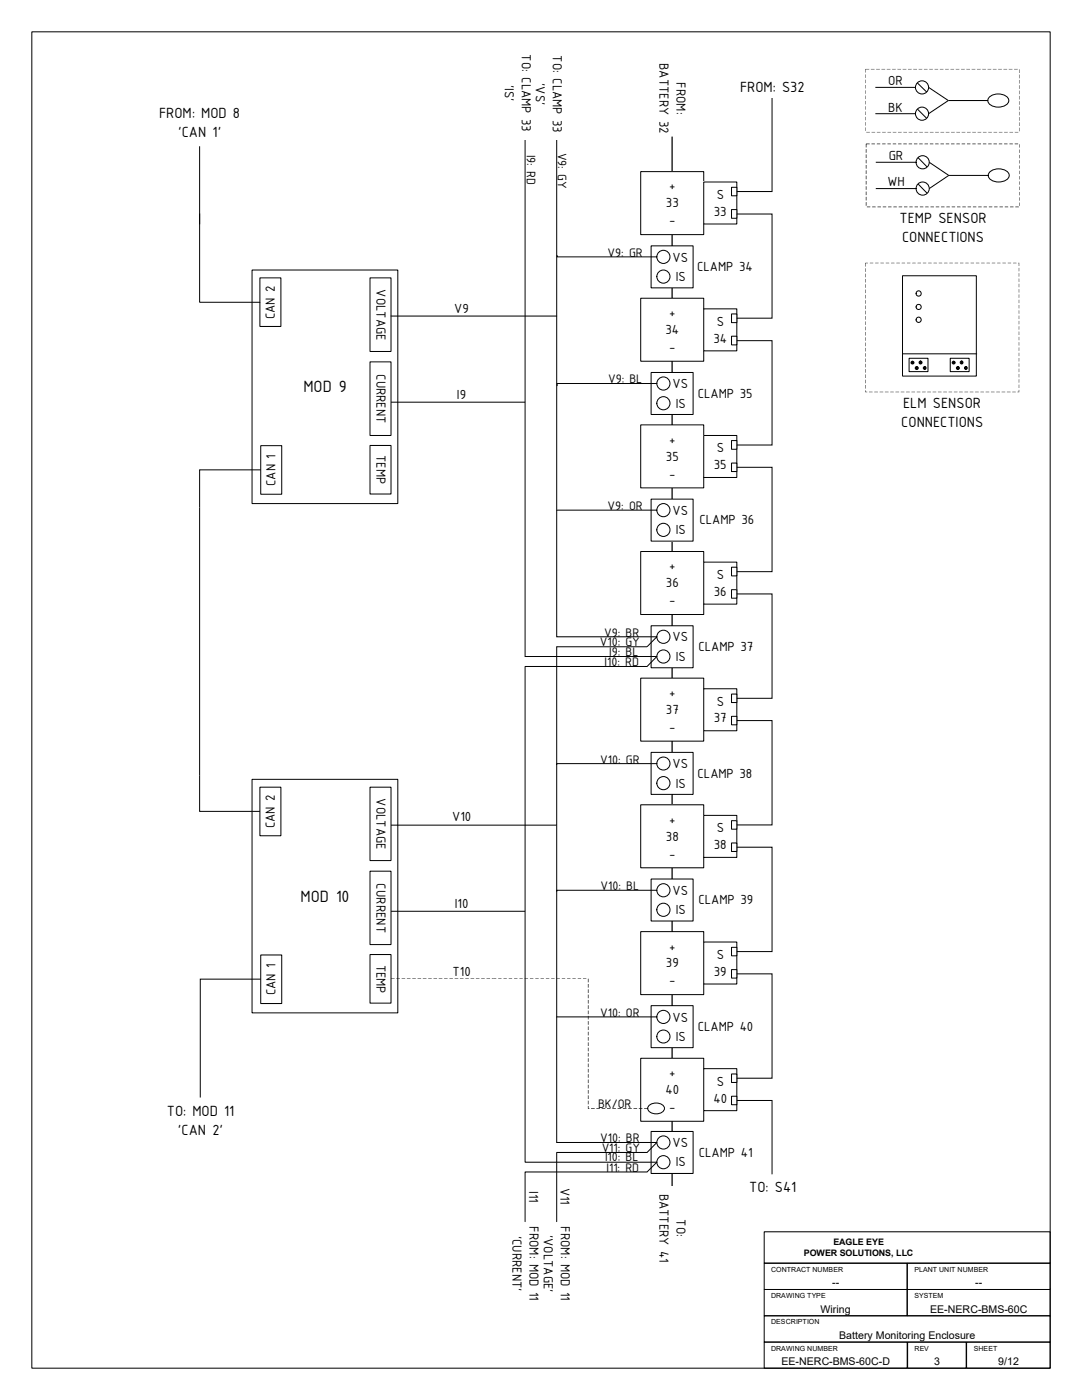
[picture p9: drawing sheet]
<svg xmlns="http://www.w3.org/2000/svg" width="216mm" height="279mm" viewBox="0 0 216 279" stroke-linecap="round" stroke-linejoin="round" font-family="sans-serif">
<path d="M134.1 27.3v209.4" fill="none" stroke="#000" stroke-width=".25"/>
<path d="M127.8 34.2h12.6v12.6h-12.6z" fill="#fff"/>
<path d="M127.8 34.2h12.6v12.6h-12.6z" fill="none" stroke="#000" stroke-width=".2"/>
<path d="M140.4 36.3h6.6v8.4h-6.6z" fill="#fff"/>
<path d="M140.4 36.3h6.6v8.4h-6.6z" fill="none" stroke="#000" stroke-width=".2"/>
<path d="M146 37.4h1v1.7h-1z" fill="#fff"/>
<path d="M146 37.4h1v1.7h-1z" fill="none" stroke="#000" stroke-width=".2"/>
<path d="M146 41.8h1v1.8h-1z" fill="#fff"/>
<path d="M146 41.8h1v1.8h-1z" fill="none" stroke="#000" stroke-width=".2"/>
<path d="M127.8 59.5h12.6v12.6h-12.6z" fill="#fff"/>
<path d="M127.8 59.5h12.6v12.6h-12.6z" fill="none" stroke="#000" stroke-width=".2"/>
<path d="M129.9 49.1h8.4v8.3h-8.4z" fill="#fff"/>
<path d="M129.9 49.1h8.4v8.3h-8.4z" fill="none" stroke="#000" stroke-width=".2"/>
<circle cx="132.4" cy="51.3" r="1.31" fill="#fff"/>
<circle cx="132.4" cy="51.3" r="1.31" fill="none" stroke="#000" stroke-width=".2"/>
<circle cx="132.4" cy="55.2" r="1.31" fill="#fff"/>
<circle cx="132.4" cy="55.2" r="1.31" fill="none" stroke="#000" stroke-width=".2"/>
<path d="M140.4 61.6h6.6v8.4h-6.6z" fill="#fff"/>
<path d="M140.4 61.6h6.6v8.4h-6.6z" fill="none" stroke="#000" stroke-width=".2"/>
<path d="M146 62.7h1v1.7h-1z" fill="#fff"/>
<path d="M146 62.7h1v1.7h-1z" fill="none" stroke="#000" stroke-width=".2"/>
<path d="M146 67.1h1v1.7h-1z" fill="#fff"/>
<path d="M146 67.1h1v1.7h-1z" fill="none" stroke="#000" stroke-width=".2"/>
<path d="M127.8 84.8h12.6v12.6h-12.6z" fill="#fff"/>
<path d="M127.8 84.8h12.6v12.6h-12.6z" fill="none" stroke="#000" stroke-width=".2"/>
<path d="M129.9 74.3h8.4v8.4h-8.4z" fill="#fff"/>
<path d="M129.9 74.3h8.4v8.4h-8.4z" fill="none" stroke="#000" stroke-width=".2"/>
<circle cx="132.4" cy="76.5" r="1.31" fill="#fff"/>
<circle cx="132.4" cy="76.5" r="1.31" fill="none" stroke="#000" stroke-width=".2"/>
<circle cx="132.4" cy="80.5" r="1.31" fill="#fff"/>
<circle cx="132.4" cy="80.5" r="1.31" fill="none" stroke="#000" stroke-width=".2"/>
<path d="M140.4 86.9h6.6v8.4h-6.6z" fill="#fff"/>
<path d="M140.4 86.9h6.6v8.4h-6.6z" fill="none" stroke="#000" stroke-width=".2"/>
<path d="M146 87.9h1v1.8h-1z" fill="#fff"/>
<path d="M146 87.9h1v1.8h-1z" fill="none" stroke="#000" stroke-width=".2"/>
<path d="M146 92.4h1v1.7h-1z" fill="#fff"/>
<path d="M146 92.4h1v1.7h-1z" fill="none" stroke="#000" stroke-width=".2"/>
<path d="M127.8 110.1h12.6v12.5h-12.6z" fill="#fff"/>
<path d="M127.8 110.1h12.6v12.5h-12.6z" fill="none" stroke="#000" stroke-width=".2"/>
<path d="M129.9 99.6h8.4v8.4h-8.4z" fill="#fff"/>
<path d="M129.9 99.6h8.4v8.4h-8.4z" fill="none" stroke="#000" stroke-width=".2"/>
<circle cx="132.4" cy="101.8" r="1.31" fill="#fff"/>
<circle cx="132.4" cy="101.8" r="1.31" fill="none" stroke="#000" stroke-width=".2"/>
<circle cx="132.4" cy="105.7" r="1.31" fill="#fff"/>
<circle cx="132.4" cy="105.7" r="1.31" fill="none" stroke="#000" stroke-width=".2"/>
<path d="M140.4 112.2h6.6v8.4h-6.6z" fill="#fff"/>
<path d="M140.4 112.2h6.6v8.4h-6.6z" fill="none" stroke="#000" stroke-width=".2"/>
<path d="M146 113.2h1v1.7h-1z" fill="#fff"/>
<path d="M146 113.2h1v1.7h-1z" fill="none" stroke="#000" stroke-width=".2"/>
<path d="M146 117.7h1v1.7h-1z" fill="#fff"/>
<path d="M146 117.7h1v1.7h-1z" fill="none" stroke="#000" stroke-width=".2"/>
<path d="M127.8 135.3h12.6v12.6h-12.6z" fill="#fff"/>
<path d="M127.8 135.3h12.6v12.6h-12.6z" fill="none" stroke="#000" stroke-width=".2"/>
<path d="M129.9 124.9h8.4v8.4h-8.4z" fill="#fff"/>
<path d="M129.9 124.9h8.4v8.4h-8.4z" fill="none" stroke="#000" stroke-width=".2"/>
<circle cx="132.4" cy="127.1" r="1.31" fill="#fff"/>
<circle cx="132.4" cy="127.1" r="1.31" fill="none" stroke="#000" stroke-width=".2"/>
<circle cx="132.4" cy="131" r="1.31" fill="#fff"/>
<circle cx="132.4" cy="131" r="1.31" fill="none" stroke="#000" stroke-width=".2"/>
<path d="M140.4 137.5h6.6v8.3h-6.6z" fill="#fff"/>
<path d="M140.4 137.5h6.6v8.3h-6.6z" fill="none" stroke="#000" stroke-width=".2"/>
<path d="M146 138.5h1v1.7h-1z" fill="#fff"/>
<path d="M146 138.5h1v1.7h-1z" fill="none" stroke="#000" stroke-width=".2"/>
<path d="M146 143h1v1.7h-1z" fill="#fff"/>
<path d="M146 143h1v1.7h-1z" fill="none" stroke="#000" stroke-width=".2"/>
<path d="M127.8 160.6h12.6v12.6h-12.6z" fill="#fff"/>
<path d="M127.8 160.6h12.6v12.6h-12.6z" fill="none" stroke="#000" stroke-width=".2"/>
<path d="M129.9 150.2h8.4v8.3h-8.4z" fill="#fff"/>
<path d="M129.9 150.2h8.4v8.3h-8.4z" fill="none" stroke="#000" stroke-width=".2"/>
<circle cx="132.4" cy="152.4" r="1.3" fill="#fff"/>
<circle cx="132.4" cy="152.4" r="1.3" fill="none" stroke="#000" stroke-width=".2"/>
<circle cx="132.4" cy="156.3" r="1.31" fill="#fff"/>
<circle cx="132.4" cy="156.3" r="1.31" fill="none" stroke="#000" stroke-width=".2"/>
<path d="M140.4 162.7h6.6v8.4h-6.6z" fill="#fff"/>
<path d="M140.4 162.7h6.6v8.4h-6.6z" fill="none" stroke="#000" stroke-width=".2"/>
<path d="M146 163.8h1v1.7h-1z" fill="#fff"/>
<path d="M146 163.8h1v1.7h-1z" fill="none" stroke="#000" stroke-width=".2"/>
<path d="M146 168.2h1v1.7h-1z" fill="#fff"/>
<path d="M146 168.2h1v1.7h-1z" fill="none" stroke="#000" stroke-width=".2"/>
<path d="M127.8 185.9h12.6v12.6h-12.6z" fill="#fff"/>
<path d="M127.8 185.9h12.6v12.6h-12.6z" fill="none" stroke="#000" stroke-width=".2"/>
<path d="M129.9 175.4h8.4v8.4h-8.4z" fill="#fff"/>
<path d="M129.9 175.4h8.4v8.4h-8.4z" fill="none" stroke="#000" stroke-width=".2"/>
<circle cx="132.4" cy="177.7" r="1.31" fill="#fff"/>
<circle cx="132.4" cy="177.7" r="1.31" fill="none" stroke="#000" stroke-width=".2"/>
<circle cx="132.4" cy="181.6" r="1.31" fill="#fff"/>
<circle cx="132.4" cy="181.6" r="1.31" fill="none" stroke="#000" stroke-width=".2"/>
<path d="M140.4 188h6.6v8.4h-6.6z" fill="#fff"/>
<path d="M140.4 188h6.6v8.4h-6.6z" fill="none" stroke="#000" stroke-width=".2"/>
<path d="M146 189.1h1v1.7h-1z" fill="#fff"/>
<path d="M146 189.1h1v1.7h-1z" fill="none" stroke="#000" stroke-width=".2"/>
<path d="M146 193.5h1v1.7h-1z" fill="#fff"/>
<path d="M146 193.5h1v1.7h-1z" fill="none" stroke="#000" stroke-width=".2"/>
<path d="M127.8 211.2h12.6v12.6h-12.6z" fill="#fff"/>
<path d="M127.8 211.2h12.6v12.6h-12.6z" fill="none" stroke="#000" stroke-width=".2"/>
<path d="M129.9 200.7h8.4v8.4h-8.4z" fill="#fff"/>
<path d="M129.9 200.7h8.4v8.4h-8.4z" fill="none" stroke="#000" stroke-width=".2"/>
<circle cx="132.4" cy="202.9" r="1.31" fill="#fff"/>
<circle cx="132.4" cy="202.9" r="1.31" fill="none" stroke="#000" stroke-width=".2"/>
<circle cx="132.4" cy="206.9" r="1.3" fill="#fff"/>
<circle cx="132.4" cy="206.9" r="1.3" fill="none" stroke="#000" stroke-width=".2"/>
<path d="M140.4 213.3h6.6v8.4h-6.6z" fill="#fff"/>
<path d="M140.4 213.3h6.6v8.4h-6.6z" fill="none" stroke="#000" stroke-width=".2"/>
<path d="M146 214.3h1v1.7h-1z" fill="#fff"/>
<path d="M146 214.3h1v1.7h-1z" fill="none" stroke="#000" stroke-width=".2"/>
<path d="M146 218.8h1v1.7h-1z" fill="#fff"/>
<path d="M146 218.8h1v1.7h-1z" fill="none" stroke="#000" stroke-width=".2"/>
<path d="M129.9 225.8h8.4v8.4h-8.4z" fill="#fff"/>
<path d="M129.9 225.8h8.4v8.4h-8.4z" fill="none" stroke="#000" stroke-width=".2"/>
<circle cx="132.4" cy="228" r="1.31" fill="#fff"/>
<circle cx="132.4" cy="228" r="1.31" fill="none" stroke="#000" stroke-width=".2"/>
<circle cx="132.4" cy="231.9" r="1.31" fill="#fff"/>
<circle cx="132.4" cy="231.9" r="1.31" fill="none" stroke="#000" stroke-width=".2"/>
<path d="M50.3 53.9h29.1v46.6h-29.1z" fill="#fff"/>
<path d="M50.3 53.9h29.1v46.6h-29.1zM73.8 55.5h4.2v14.6h-4.2zM73.8 72.2h4.2v14.7h-4.2zM73.8 88.9h4.2v9.7h-4.2z" fill="none" stroke="#000" stroke-width=".2"/>
<path d="M50.3 155.5h29.1v46.6h-29.1z" fill="#fff"/>
<g fill="none" stroke="#000" stroke-width=".2">
<path d="M154.1 19.6v18.6h-7.1M39.8 29.3v15.4M104.8 27.9v103.1h26.3l-2 2h-24.3v98.9h26.3l-2 2h-24.3v9.9M111.1 27.9v99.2h20l-2 2h-18v98.9h20l-2 2h-18v13.8M39.8 42.6v17.7h12.1M51.9 55.5h4.1v9.7h-4.1zM111.2 50.9v.4h19.9M147 42.7h7.1v20.8h-7.1M78 63.1h33.1M131.1 76.5h-19.9v.5M147 68h7.1v20.8h-7.1M52 88.9h4.2v9.7h-4.2z"/>
<path d="M52 93.8h-12.2v68.1h12.1M78 80.3h26.8M147 93.3h7.1v20.8h-7.1M111.2 101.8h19.9M147 118.5h7.1v20.9h-7.1M50.3 155.5h29.1v46.6h-29.1zM51.9 157.1h4.1v9.7h-4.1zM73.8 157.1h4.2v14.6h-4.2zM131.1 152.4h-20v.3M147 143.8h7.1v20.8h-7.1M73.8 173.9h4.2v14.6h-4.2zM78 164.7h33.1"/>
<path d="M131.1 177.7h-20v.3M147 169.1h7.1v20.8h-7.1M52 190.6h4.2v9.7h-4.2zM52 195.4h-12v23.6M73.8 190.5h4.2v9.7h-4.2zM78 181.9h26.8M147 194.4h7.1v20.8h-7.1M111.1 202.9h20M147 219.6h7.1v14.8"/>
</g>
<path d="M197.4 19.4a2.7 2.7 0 0 1 3.8 .3 1.38 1.38 0 0 1-1.5 1.6 2.15 2.15 0 0 1-2.6-1.2z" fill-rule="evenodd" fill="#fff"/>
<path d="M197.4 19.4a2.7 2.7 0 0 1 3.8 .3 1.38 1.38 0 0 1-1.5 1.6 2.15 2.15 0 0 1-2.6-1.2z" fill="none" stroke="#000" stroke-width=".2"/>
<circle cx="184" cy="17.4" r="1.31" fill="#fff"/>
<g fill="none" stroke="#000" stroke-width=".2">
<path d="M183 16.6l1.9 1.8"/>
<circle cx="184" cy="17.4" r="1.31"/>
</g>
<circle cx="184" cy="22.7" r="1.31" fill="#fff"/>
<g fill="none" stroke="#000" stroke-width=".2">
<path d="M174.7 17.4h8M185.3 17.4l3.9 2.7M174.7 22.7h8M183 21.8l1.9 1.8M189.2 20.1h7.9M189.2 20.1l-3.9 2.6"/>
<circle cx="184" cy="22.7" r="1.31"/>
</g>
<path d="M172.7 13.8l.1 .7zM172.7 14.9l.1 .6zM172.7 15.9l.1 .7zM172.7 17l.1 .7zM172.7 18l.1 .7zM172.7 19.1l.1 .7zM172.7 20.2l.1 .6zM172.7 21.2l.1 .7zM172.7 22.3l.1 .6zM172.7 23.3l.1 .7zM172.7 24.4l.1 .7zM172.7 25.4l.1 .7zM172.8 26.3l.8 .1zM173.9 26.3l.7 .1zM175 26.3l.7 .1zM176 26.3l.7 .1zM177.1 26.3l.7 .1zM178.1 26.3l.8 .1zM179.2 26.3l.7 .1zM180.3 26.3l.7 .1zM181.3 26.3l.7 .1zM182.4 26.3l.7 .1zM183.4 26.3l.7 .1zM184.5 26.3l.7 .1zM185.5 26.3l.8 .1zM186.6 26.3l.7 .1zM187.7 26.3l.7 .1zM188.7 26.3l.7 .1zM189.8 26.3l.7 .1zM190.8 26.3l.8 .1zM191.9 26.3l.7 .1zM193 26.3l.7 .1zM194 26.3l.7 .1zM195.1 26.3l.7 .1zM196.1 26.3l.7 .1zM197.2 26.3l.7 .1zM198.2 26.3l.8 .1zM199.3 26.3l.7 .1zM200.4 26.3l.7 .1zM201.4 26.3l.7 .1zM202.5 26.3l.7 .1zM203.3 25.5l.1 .7zM203.3 24.4l.1 .7zM203.3 23.4l.1 .7zM203.3 22.3l.1 .7zM203.3 21.3l.1 .7zM203.3 20.2l.1 .7zM203.3 19.1l.1 .8zM203.3 18.1l.1 .7zM203.3 17l.1 .7zM203.3 16l.1 .7zM203.3 14.9l.1 .7zM203.3 13.8l.1 .8zM202.4 13.8h.7zM201.3 13.8h.7zM200.2 13.8h.8zM199.2 13.8h.7zM198.1 13.8h.7zM197.1 13.8h.7zM196 13.8h.7zM194.9 13.8h.8zM193.9 13.8h.7zM192.8 13.8h.7zM191.8 13.8h.7zM190.7 13.8h.7zM189.7 13.8h.7zM188.6 13.8h.7zM187.5 13.8h.8zM186.5 13.8h.7zM185.4 13.8h.7zM184.4 13.8h.7zM183.3 13.8h.7zM182.2 13.8h.8zM181.2 13.8h.7zM180.1 13.8h.7zM179.1 13.8h.7zM178 13.8h.7zM177 13.8h.7zM175.9 13.8h.7zM174.8 13.8h.8zM173.8 13.8h.7zM172.7 13.8h.7z" fill="#000"/>
<path d="M197.5 34.3a2.7 2.7 0 0 1 3.8 .4 1.38 1.38 0 0 1-1.5 1.6 2.15 2.15 0 0 1-2.6-1.3z" fill-rule="evenodd" fill="#fff"/>
<path d="M197.5 34.3a2.7 2.7 0 0 1 3.8 .4 1.38 1.38 0 0 1-1.5 1.6 2.15 2.15 0 0 1-2.6-1.3z" fill="none" stroke="#000" stroke-width=".2"/>
<circle cx="184.1" cy="32.4" r="1.31" fill="#fff"/>
<g fill="none" stroke="#000" stroke-width=".2">
<path d="M183.2 31.5l1.8 1.8"/>
<circle cx="184.1" cy="32.4" r="1.31"/>
</g>
<circle cx="184.1" cy="37.6" r="1.31" fill="#fff"/>
<g fill="none" stroke="#000" stroke-width=".2">
<path d="M174.8 32.4h8M174.8 37.6h8M183.2 36.7l1.8 1.9M185.4 32.4l3.9 2.6M189.3 35h7.9M189.3 35l-3.9 2.6"/>
<circle cx="184.1" cy="37.6" r="1.31"/>
</g>
<path d="M172.8 28.7h.1v.7h-.1zM172.8 29.8h.1v.7h-.1zM172.8 30.8h.1v.7h-.1zM172.8 31.9h.1v.7h-.1zM172.8 32.9h.1v.8h-.1zM172.8 34h.1v.7h-.1zM172.8 35.1h.1v.7h-.1zM172.8 36.1h.1v.7h-.1zM172.8 37.2h.1v.7h-.1zM172.8 38.2h.1v.7h-.1zM172.8 39.3h.1v.7h-.1zM172.8 40.3h.1v.8h-.1zM173 41.2h.7v.2h-.7zM174 41.2h.7v.2h-.7zM175.1 41.2h.7v.2h-.7zM176.1 41.2h.7v.2h-.7zM177.2 41.2h.7v.2h-.7zM178.3 41.2h.6v.2h-.6zM179.3 41.2h.7v.2h-.7zM180.4 41.2h.7v.2h-.7zM181.4 41.2h.7v.2h-.7zM182.5 41.2h.7v.2h-.7zM183.6 41.2h.6v.2h-.6zM184.6 41.2h.7v.2h-.7zM185.7 41.2h.7v.2h-.7zM186.7 41.2h.7v.2h-.7zM187.8 41.2h.7v.2h-.7zM188.8 41.2h.7v.2h-.7zM189.9 41.2h.7v.2h-.7zM191 41.2h.6v.2h-.6zM192 41.2h.7v.2h-.7zM193.1 41.2h.7v.2h-.7zM194.1 41.2h.7v.2h-.7zM195.2 41.2h.7v.2h-.7zM196.3 41.2h.6v.2h-.6zM197.3 41.2h.7v.2h-.7zM198.4 41.2h.7v.2h-.7zM199.4 41.2h.7v.2h-.7zM200.5 41.2h.7v.2h-.7zM201.5 41.2h.7v.2h-.7zM202.6 41.2h.7v.2h-.7zM203.4 40.4l.1 .7zM203.4 39.4l.1 .6zM203.4 38.3l.1 .7zM203.4 37.3l.1 .6zM203.4 36.2l.1 .7zM203.4 35.1l.1 .7zM203.4 34.1l.1 .7zM203.4 33l.1 .7zM203.4 32l.1 .6zM203.4 30.9l.1 .7zM203.4 29.8l.1 .7zM203.4 28.8l.1 .7zM202.5 28.7h.7v.1h-.7zM201.4 28.7h.7v.1h-.7zM200.4 28.7h.6v.1h-.6zM199.3 28.7h.7v.1h-.7zM198.2 28.7h.7v.1h-.7zM197.2 28.7h.7v.1h-.7zM196.1 28.7h.7v.1h-.7zM195.1 28.7h.6v.1h-.6zM194 28.7h.7v.1h-.7zM193 28.7h.6v.1h-.6zM191.9 28.7h.7v.1h-.7zM190.8 28.7h.7v.1h-.7zM189.8 28.7h.7v.1h-.7zM188.7 28.7h.7v.1h-.7zM187.7 28.7h.6v.1h-.6zM186.6 28.7h.7v.1h-.7zM185.5 28.7h.7v.1h-.7zM184.5 28.7h.7v.1h-.7zM183.4 28.7h.7v.1h-.7zM182.4 28.7h.6v.1h-.6zM181.3 28.7h.7v.1h-.7zM180.3 28.7h.6v.1h-.6zM179.2 28.7h.7v.1h-.7zM178.1 28.7h.7v.1h-.7zM177.1 28.7h.7v.1h-.7zM176 28.7h.7v.1h-.7zM175 28.7h.6v.1h-.6zM173.9 28.7h.7v.1h-.7zM172.8 28.7h.7v.1h-.7z" fill="#000"/>
<path d="M180.1 55h14.7v20.1h-14.7z" fill="#fff"/>
<path d="M180.1 55h14.7v20.1h-14.7zM180.1 70.6h14.8" fill="none" stroke="#000" stroke-width=".2"/>
<path d="M181.4 71.5h3.8v2.7h-3.8z" fill-rule="evenodd" fill="#fff"/>
<g fill="none" stroke="#000" stroke-width=".2">
<path d="M181.4 71.5h3.8v2.7h-3.8z"/>
<circle cx="182.1" cy="72.4" r=".29"/>
<circle cx="182.9" cy="73.4" r=".3"/>
<circle cx="183.7" cy="72.3" r=".3"/>
<circle cx="184.5" cy="73.4" r=".28"/>
</g>
<g fill="#000">
<circle cx="182.1" cy="72.4" r=".29"/>
<circle cx="182.9" cy="73.4" r=".3"/>
<circle cx="183.7" cy="72.3" r=".3"/>
<circle cx="184.5" cy="73.4" r=".28"/>
</g>
<path d="M189.6 71.5h3.8v2.7h-3.8z" fill-rule="evenodd" fill="#fff"/>
<g fill="none" stroke="#000" stroke-width=".2">
<path d="M189.6 71.5h3.8v2.7h-3.8z"/>
<circle cx="190.3" cy="72.4" r=".29"/>
<circle cx="191.1" cy="73.4" r=".3"/>
<circle cx="191.9" cy="72.3" r=".29"/>
<circle cx="192.7" cy="73.4" r=".28"/>
</g>
<g fill="#000">
<circle cx="190.3" cy="72.4" r=".29"/>
<circle cx="191.1" cy="73.4" r=".3"/>
<circle cx="191.9" cy="72.3" r=".29"/>
<circle cx="192.7" cy="73.4" r=".28"/>
</g>
<path d="M172.6 52.5l.1 .7zM172.6 53.6l.1 .7zM172.6 54.6l.1 .7zM172.6 55.7l.1 .7zM172.6 56.7l.1 .7zM172.6 57.8l.1 .7zM172.6 58.8l.1 .8zM172.6 59.9l.1 .7zM172.6 61l.1 .7zM172.6 62l.1 .7zM172.6 63.1l.1 .7zM172.6 64.1l.1 .8zM172.6 65.2l.1 .7zM172.6 66.3l.1 .7zM172.6 67.3l.1 .7zM172.6 68.4l.1 .7zM172.6 69.4l.1 .7zM172.6 70.5l.1 .7zM172.6 71.5l.1 .8zM172.6 72.6l.1 .7zM172.6 73.7l.1 .7zM172.6 74.7l.1 .7zM172.6 75.8l.1 .7zM172.6 76.8l.1 .8zM172.6 77.9l.1 .3 .4 .1h-.5zM173.4 78.2l.7 .1zM174.5 78.2l.7 .1zM175.5 78.2l.7 .1zM176.6 78.2l.7 .1zM177.6 78.2l.8 .1zM178.7 78.2l.7 .1zM179.7 78.2l.8 .1zM180.8 78.2l.7 .1zM181.9 78.2l.7 .1zM182.9 78.2l.7 .1zM184 78.2l.7 .1zM185 78.2l.8 .1zM186.1 78.2l.7 .1zM187.2 78.2l.7 .1zM188.2 78.2l.7 .1zM189.3 78.2l.7 .1zM190.3 78.2l.8 .1zM191.4 78.2l.7 .1zM192.4 78.2l.8 .1zM193.5 78.2l.7 .1zM194.6 78.2l.7 .1zM195.6 78.2l.7 .1zM196.7 78.2l.7 .1zM197.7 78.2l.8 .1zM198.8 78.2l.7 .1zM199.9 78.2l.7 .1zM200.9 78.2l.7 .1zM202 78.2l.7 .1zM203.3 77.8l.1 .5h-.4l.3-.1zM203.3 76.8l.1 .6zM203.3 75.7l.1 .7zM203.3 74.6l.1 .7zM203.3 73.6l.1 .7zM203.3 72.5l.1 .7zM203.3 71.5l.1 .6zM203.3 70.4l.1 .7zM203.3 69.3l.1 .7zM203.3 68.3l.1 .7zM203.3 67.2l.1 .7zM203.3 66.2l.1 .6zM203.3 65.1l.1 .7zM203.3 64.1l.1 .6zM203.3 63l.1 .7zM203.3 61.9l.1 .7zM203.3 60.9l.1 .7zM203.3 59.8l.1 .7zM203.3 58.8l.1 .6zM203.3 57.7l.1 .7zM203.3 56.6l.1 .7zM203.3 55.6l.1 .7zM203.3 54.5l.1 .7zM203.3 53.5l.1 .6zM203.2 52.5h.2v.6l-.1-.6zM202.1 52.5h.7zM201.1 52.5h.7zM200 52.5h.7zM199 52.5h.6zM197.9 52.5h.7zM196.8 52.5h.7zM195.8 52.5h.7zM194.7 52.5h.7zM193.7 52.5h.7zM192.6 52.5h.7zM191.6 52.5h.6zM190.5 52.5h.7zM189.4 52.5h.7zM188.4 52.5h.7zM187.3 52.5h.7zM186.3 52.5h.6zM185.2 52.5h.7zM184.1 52.5h.7zM183.1 52.5h.7zM182 52.5h.7zM181 52.5h.7zM179.9 52.5h.7zM178.9 52.5h.6zM177.8 52.5h.7zM176.7 52.5h.7zM175.7 52.5h.7zM174.6 52.5h.7zM173.6 52.5h.6zM172.7 52.5h.5z" fill="#000"/>
<circle cx="183.3" cy="58.6" r=".52" fill="#fff"/>
<circle cx="183.3" cy="58.6" r=".52" fill="none" stroke="#000" stroke-width=".2"/>
<circle cx="183.3" cy="61.3" r=".51" fill="#fff"/>
<circle cx="183.3" cy="61.3" r=".51" fill="none" stroke="#000" stroke-width=".2"/>
<circle cx="183.3" cy="63.8" r=".52" fill="#fff"/>
<circle cx="183.3" cy="63.8" r=".52" fill="none" stroke="#000" stroke-width=".2"/>
<path d="M129.6 220.6a2.19 2.19 0 0 1 2.9 .3 1.25 1.25 0 0 1-1.6 1.4 1.26 1.26 0 0 1-1.6-1.4z" fill-rule="evenodd" fill="#fff"/>
<path d="M6.3 6.3h203.2v266.7h-203.2zM129.6 220.6a2.19 2.19 0 0 1 2.9 .3 1.25 1.25 0 0 1-1.6 1.4 1.26 1.26 0 0 1-1.6-1.4zM152.5 252.1h28.5v5.2h-28.5zM152.5 257.3h28.5v5.3h-28.5zM152.5 245.8h57v6.3h-57zM181 252.1h28.5v5.2h-28.5zM181 257.3h28.5v5.3h-28.5zM152.5 262.6h57v5.2h-57zM152.5 267.8h28.5v5.2h-28.5zM181.1 267.8h11.7v5.2h-11.7zM192.9 267.8h16.6v5.2h-16.6z" fill="none" stroke="#000" stroke-width=".2"/>
<g fill="#000">
<path d="M78 195.3l.7 .1zM79.1 195.3l.7 .1zM80.1 195.3l.8 .1zM81.2 195.3l.7 .1zM82.3 195.3l.7 .1zM83.3 195.3l.7 .1zM84.4 195.3l.7 .1zM85.4 195.3l.7 .1zM86.5 195.3l.7 .1zM87.5 195.3l.8 .1zM88.6 195.3l.7 .1zM89.7 195.3l.7 .1zM90.7 195.3l.7 .1zM91.8 195.3l.7 .1zM92.8 195.3l.8 .1zM93.9 195.3l.7 .1zM95 195.3l.7 .1zM96 195.3l.7 .1zM97.1 195.3l.7 .1zM98.1 195.3l.4 .1z"/>
<path d="M110 195.3l.7 .1zM108.9 195.3l.7 .1zM107.9 195.3l.6 .1zM106.8 195.3l.7 .1zM105.7 195.3l.7 .1zM104.7 195.3l.7 .1zM103.6 195.3l.7 .1zM102.6 195.3l.7 .1zM101.5 195.3l.7 .1zM100.5 195.3l.6 .1zM99.4 195.3l.7 .1zM98.5 195.3l.5 .1z"/>
<path d="M116.3 195.3l.7 .1zM115.3 195.3l.7 .1zM114.2 195.3l.7 .1zM113.2 195.3l.6 .1zM112.1 195.3l.7 .1zM111 195.3l.7 .1z"/>
<path d="M117.3 213.3h.1v.7h-.1zM117.3 212.3h.1v.7h-.1zM117.3 211.2h.1v.7h-.1zM117.3 210.1h.1v.8h-.1zM117.3 209.1h.1v.7h-.1zM117.3 208h.1v.7h-.1z"/>
<path d="M117.3 207h.1v.7h-.1zM117.3 205.9h.1v.7h-.1zM117.3 204.9h.1v.7h-.1zM117.3 203.8h.1v.7h-.1zM117.3 202.7h.1v.8h-.1zM117.3 201.7h.1v.7h-.1z"/>
<path d="M117.3 200.6h.1v.7h-.1zM117.3 199.6h.1v.7h-.1zM117.3 198.5h.1v.7h-.1zM117.3 197.4h.1v.8h-.1zM117.3 196.4h.1v.7h-.1zM117.3 195.3h.1v.7h-.1z"/>
<path d="M117.3 219.7h.1v.7h-.1zM117.3 218.6h.1v.7h-.1zM117.3 217.6h.1v.7h-.1zM117.3 216.5h.1v.7h-.1zM117.3 215.4h.1v.8h-.1zM117.3 214.4h.1v.7h-.1z"/>
<path d="M122.2 221.1h.7v.2h-.7zM121.1 221.1h.7v.2h-.7zM120.1 221.1h.7v.2h-.7zM119 221.1h.7v.2h-.7zM117.9 221.1h.8v.2h-.8zM117.3 220.7h.1l-.1 .4h.3v.2h-.3z"/>
<path d="M128.5 221.1h.7v.2h-.7zM127.5 221.1h.7v.2h-.7zM126.4 221.1h.7v.2h-.7zM125.3 221.1h.8v.2h-.8zM124.3 221.1h.7v.2h-.7zM123.2 221.1h.8v.2h-.8z"/>
</g>
<g font-size="3.5">
<text x="60.5" y="78.3">MOD 9</text>
<text x="60" y="179.9">MOD 10</text>
</g>
<g font-size="3.2">
<text x="31.7" y="23.5">FROM: MOD 8</text>
<text x="147.7" y="18.5">FROM: S32</text>
<text x="35.6" y="27.3">‘CAN 1’</text>
<text x="179.5" y="44.5">TEMP SENSOR</text>
<text x="180" y="48.3">CONNECTIONS</text>
<text x="180.2" y="81.5">ELM SENSOR</text>
<text x="179.8" y="85.3">CONNECTIONS</text>
<text x="33.3" y="222.8">TO: MOD 11</text>
<text x="35.5" y="226.6">‘CAN 2’</text>
<text x="149.5" y="237.8">TO: S41</text>
</g>
<g font-size="2.8">
<text x="104.1" y="10.8" transform="rotate(90 104.1 10.8)">TO: CLAMP 33</text>
<text x="110.3" y="11" transform="rotate(90 110.3 11)">TO: CLAMP 33</text>
<text x="100.7" y="16.9" transform="rotate(90 100.7 16.9)">‘IS’</text>
<text x="106.9" y="16.6" transform="rotate(90 106.9 16.6)">‘VS’</text>
<text x="131.6" y="12.6" transform="rotate(90 131.6 12.6)">BATTERY 32</text>
<text x="135" y="16.4" transform="rotate(90 135 16.4)">FROM:</text>
<text x="177.2" y="17.1">OR</text>
<text x="177.3" y="22.3">BK</text>
<text x="177.3" y="32">GR</text>
<text x="132.9" y="41.4">33</text>
<text x="133.5" y="38">+</text>
<text x="143" y="39.7">S</text>
<text x="177.1" y="37.2">WH</text>
<text x="133.5" y="44.8">-</text>
<text x="142.5" y="43.1">33</text>
<text x="134.2" y="52.2">VS</text>
<text x="75.1" y="57.7" transform="rotate(90 75.1 57.7)">VOLTAGE</text>
<text x="134.9" y="56">IS</text>
<text x="139.1" y="54.1">CLAMP 34</text>
<text x="54.8" y="63.7" transform="rotate(-90 54.8 63.7)">CAN 2</text>
<text x="90.6" y="62.4">V9</text>
<text x="133.5" y="63.3">+</text>
<text x="143" y="65">S</text>
<text x="132.8" y="66.7">34</text>
<text x="133.5" y="70.1">-</text>
<text x="142.4" y="68.4">34</text>
<text x="75.1" y="74.7" transform="rotate(90 75.1 74.7)">CURRENT</text>
<text x="134.2" y="77.5">VS</text>
<text x="91.2" y="79.6">I9</text>
<text x="134.9" y="81.4">IS</text>
<text x="139.2" y="79.4">CLAMP 35</text>
<text x="133.5" y="88.6">+</text>
<text x="75.1" y="90.8" transform="rotate(90 75.1 90.8)">TEMP</text>
<text x="132.9" y="91.9">35</text>
<text x="133.5" y="95.3">-</text>
<text x="142.5" y="93.6">35</text>
<text x="143" y="90.3">S</text>
<text x="55" y="97" transform="rotate(-90 55 97)">CAN 1</text>
<text x="134.2" y="102.7">VS</text>
<text x="134.9" y="106.6">IS</text>
<text x="139.6" y="104.6">CLAMP 36</text>
<text x="133.5" y="113.8">+</text>
<text x="132.9" y="117.2">36</text>
<text x="142.5" y="118.9">36</text>
<text x="143" y="115.5">S</text>
<text x="133.5" y="120.6">-</text>
<text x="134.2" y="128">VS</text>
<text x="134.9" y="131.9">IS</text>
<text x="139.4" y="129.9">CLAMP 37</text>
<text x="132.9" y="142.5">37</text>
<text x="133.5" y="139.1">+</text>
<text x="143" y="140.8">S</text>
<text x="133.5" y="145.9">-</text>
<text x="142.5" y="144.2">37</text>
<text x="134.2" y="153.3">VS</text>
<text x="139.2" y="155.2">CLAMP 38</text>
<text x="75.1" y="159.3" transform="rotate(90 75.1 159.3)">VOLTAGE</text>
<text x="134.9" y="157.2">IS</text>
<text x="54.8" y="165.3" transform="rotate(-90 54.8 165.3)">CAN 2</text>
<text x="90.2" y="163.9">V10</text>
<text x="132.9" y="167.8">38</text>
<text x="133.5" y="164.4">+</text>
<text x="143" y="166.1">S</text>
<text x="133.5" y="171.2">-</text>
<text x="142.5" y="169.5">38</text>
<text x="75.1" y="176.3" transform="rotate(90 75.1 176.3)">CURRENT</text>
<text x="134.2" y="178.6">VS</text>
<text x="90.8" y="181.1">I10</text>
<text x="134.9" y="182.5">IS</text>
<text x="139.4" y="180.5">CLAMP 39</text>
<text x="133.5" y="189.7">+</text>
<text x="143" y="191.4">S</text>
<text x="75.1" y="192.5" transform="rotate(90 75.1 192.5)">TEMP</text>
<text x="90.3" y="194.7">T10</text>
<text x="132.9" y="193.1">39</text>
<text x="133.5" y="196.5">-</text>
<text x="142.5" y="194.8">39</text>
<text x="55" y="198.6" transform="rotate(-90 55 198.6)">CAN 1</text>
<text x="134.2" y="203.9">VS</text>
<text x="134.9" y="207.7">IS</text>
<text x="139.2" y="205.8">CLAMP 40</text>
<text x="133.5" y="215">+</text>
<text x="132.8" y="218.4">40</text>
<text x="133.5" y="221.7">-</text>
<text x="142.4" y="220">40</text>
<text x="143" y="216.7">S</text>
<text x="134.2" y="228.9">VS</text>
<text x="134.9" y="232.8">IS</text>
<text x="139.4" y="230.8">CLAMP 41</text>
<text x="105.6" y="237.7" transform="rotate(90 105.6 237.7)">I11</text>
<text x="111.8" y="237" transform="rotate(90 111.8 237)">V11</text>
<text x="131.6" y="238.2" transform="rotate(90 131.6 238.2)">BATTERY 41</text>
<text x="105.7" y="244.7" transform="rotate(90 105.7 244.7)">FROM: MOD 11</text>
<text x="111.9" y="244.7" transform="rotate(90 111.9 244.7)">FROM: MOD 11</text>
<text x="135" y="243.4" transform="rotate(90 135 243.4)">TO:</text>
<text x="102.3" y="246.6" transform="rotate(90 102.3 246.6)">‘CURRENT’</text>
<text x="108.5" y="246.5" transform="rotate(90 108.5 246.5)">‘VOLTAGE’</text>
</g>
<g font-size="2.7">
<text x="105.1" y="30.9" transform="rotate(90 105.1 30.9)">I9: RD</text>
<text x="111.3" y="30.4" transform="rotate(90 111.3 30.4)">V9: GY</text>
<text x="121.2" y="51.3">V9: GR</text>
<text x="121.3" y="76.5">V9: BL</text>
<text x="121.2" y="101.8">V9: OR</text>
<text x="119.7" y="128.9">V10: GY</text>
<text x="120.6" y="127.1">V9: BR</text>
<text x="121.6" y="130.9">I9: BL</text>
<text x="120.7" y="132.9">I10: RD</text>
<text x="119.8" y="152.4">V10: GR</text>
<text x="119.8" y="177.6">V10: BL</text>
<text x="119.8" y="202.9">V10: OR</text>
<text x="119.3" y="221.1">BK/OR</text>
<text x="119.8" y="228">V10: BR</text>
<text x="120.1" y="229.9">V11: GY</text>
<text x="120.7" y="231.8">I10: BL</text>
<text x="121" y="233.9">I11: RD</text>
</g>
<g font-size="2.1">
<text x="166.1" y="256.7">--</text>
<text x="194.6" y="256.7">--</text>
<text x="163.7" y="262">Wiring</text>
<text x="185.6" y="262">EE-NERC-BMS-60C</text>
<text x="167.5" y="267.2">Battery Monitoring Enclosure</text>
<text x="156" y="272.4">EE-NERC-BMS-60C-D</text>
<text x="186.4" y="272.4">3</text>
<text x="199.2" y="272.4">9/12</text>
</g>
<g font-size="1.8">
<text x="160.4" y="250.6">POWER SOLUTIONS, LLC</text>
<text x="166.3" y="248.5">EAGLE EYE</text>
</g>
<g font-size="1.4">
<text x="153.9" y="253.9">CONTRACT NUMBER</text>
<text x="182.5" y="253.9">PLANT UNIT NUMBER</text>
<text x="153.9" y="259.1">DRAWING TYPE</text>
<text x="182.5" y="259.1">SYSTEM</text>
<text x="153.9" y="264.3">DESCRIPTION</text>
<text x="153.9" y="269.6">DRAWING NUMBER</text>
<text x="182.5" y="269.6">REV</text>
<text x="194.3" y="269.6">SHEET</text>
</g>
</svg>
